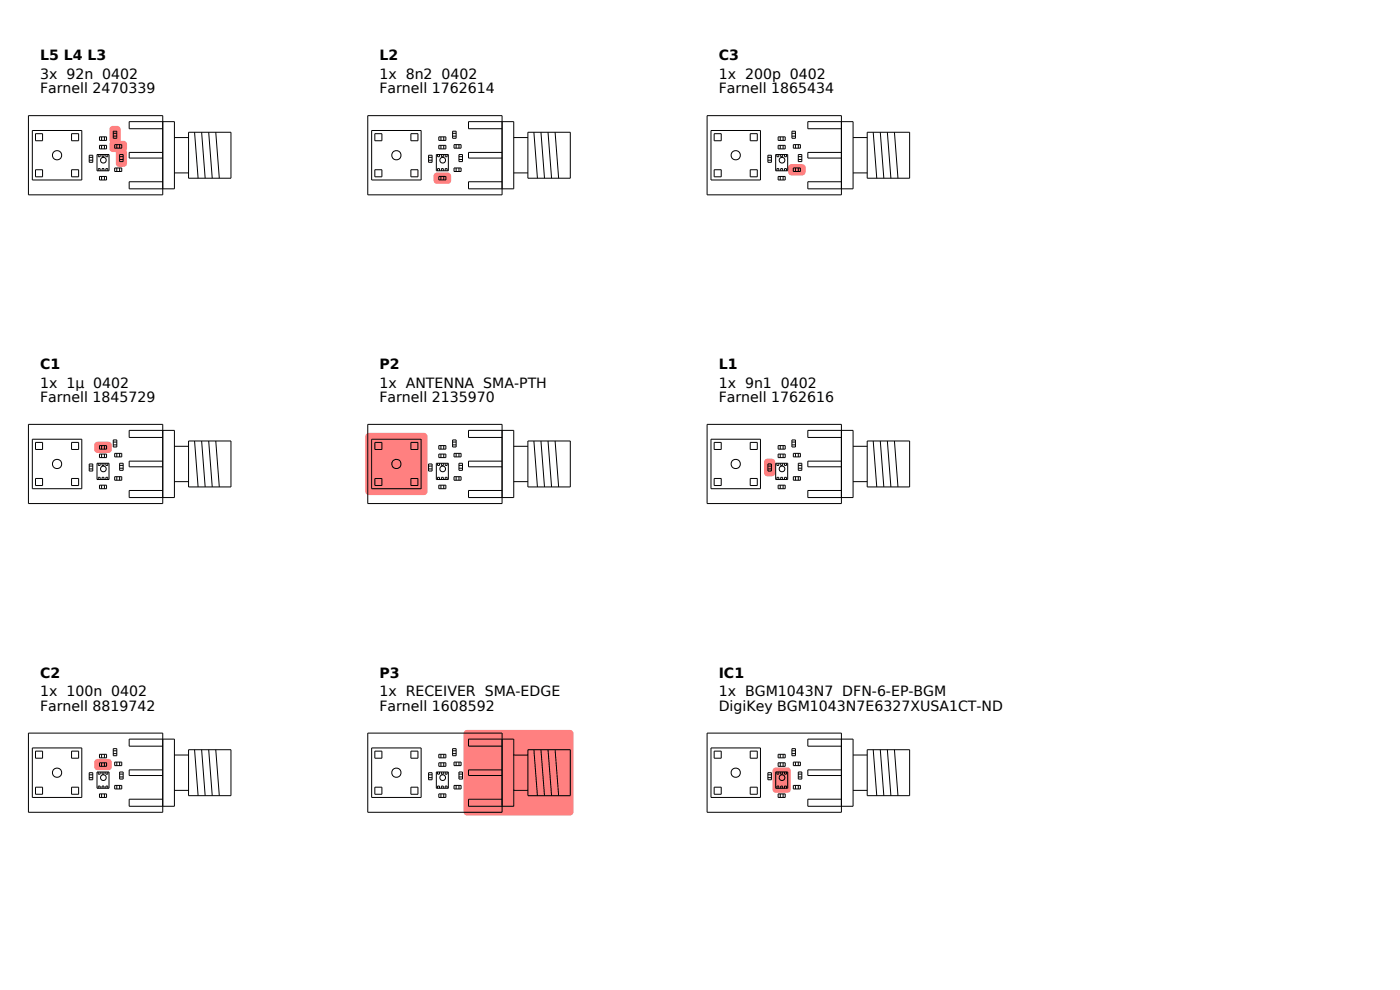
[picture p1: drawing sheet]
<svg xmlns="http://www.w3.org/2000/svg" width="297mm" height="210mm" viewBox="0 0 297 210" stroke-linecap="round" stroke-linejoin="round" font-family="sans-serif">
<g fill="#ff8080">
<path d="M23.4 26.9a1.58 1.58 0 0 1 2.1 .3l.1 2.5a.75 .75 0 0 1-.7 .8h-.9a.75 .75 0 0 1-.8-.8v-2.2z"/>
<path d="M23.4 30.1l.6-.2h2.2a.75 .75 0 0 1 .8 .7v.9a.75 .75 0 0 1-.8 .8h-2.2a.75 .75 0 0 1-.8-.8v-.9z"/>
<path d="M24.8 31.9a1.59 1.59 0 0 1 2.1 .2l.1 2.6a.75 .75 0 0 1-.8 .7h-.9a.75 .75 0 0 1-.7-.7v-2.3z"/>
</g>
<g fill="none" stroke="#000" stroke-width=".21">
<path d="M6 24.5h28.5v16.8h-28.5zM6.9 27.7h10.5v10.5h-10.5zM7.5 36h1.5v1.5h-1.5zM7.5 28.4h1.5v1.5h-1.5zM15.2 28.4h1.5v1.5h-1.5zM15.2 36h1.5v1.5h-1.5zM18.9 32.9h.8v1.5h-.8zM18.9 33.4h.8M18.9 34h.8M20.6 32.8h2.5v3.4h-2.5zM20.8 32.8v.4h.5v-.4M20.8 36.2v-.4h.5v.4"/>
<path d="M21.1 29h1.5v.8h-1.5zM21.1 30.8h1.5v.8h-1.5zM21.1 37.4h1.5v.8h-1.5zM21.6 29v.8M21.6 30.8v.8M21.6 37.4v.8M21.7 32.8v.4h.4v-.4M21.7 36.2v-.4h.4v.4M22.2 29v.8M22.2 30.8v.8M22.2 37.4v.8M22.5 32.8v.4h.4v-.4"/>
<path d="M22.5 36.2v-.4h.4v.4M24 27.8h.8v1.5h-.8zM24 28.3h.8M24 28.9h.8M24.3 35.6h1.5v.8h-1.5zM24.3 30.7h1.5v.7h-1.5zM24.8 30.7v.7M24.8 35.6v.8M25.4 30.7v.7M25.4 32.8h.7v1.5h-.7zM25.4 35.6v.8M25.4 33.2h.7"/>
<path d="M25.4 33.8h.7M34.5 27.3h-7.1v-1.5h9.6v14.3h-9.6v-1.5h7.1M34.5 32.3h-7.1v1.2h7.1M37 36.7h3M37 29.2h3M40 28.1h9v9.7h-9zM41.3 28.1l.7 9.7M42.8 28.1l.7 9.7M44.3 28.1l.7 9.7M45.8 28.1l.7 9.7"/>
<circle cx="12.1" cy="32.9" r=".98"/>
<circle cx="21.9" cy="34" r=".6"/>
</g>
<path d="M20.2 93.9l.5-.2h2.3a.75 .75 0 0 1 .7 .8v.9a.75 .75 0 0 1-.7 .7h-2.3a.75 .75 0 0 1-.7-.7v-.9z" fill="#ff8080"/>
<g fill="none" stroke="#000" stroke-width=".21">
<path d="M6 90h28.5v16.8h-28.5zM6.9 93.2h10.5v10.5h-10.5zM7.5 93.9h1.5v1.5h-1.5zM15.2 93.9h1.5v1.5h-1.5zM18.9 98.4h.8v1.5h-.8zM18.9 98.9h.8M18.9 99.5h.8M20.6 98.3h2.5v3.4h-2.5zM20.8 98.3v.4h.5v-.4M21.1 94.5h1.5v.8h-1.5zM21.1 96.3h1.5v.8h-1.5zM21.6 94.5v.8"/>
<path d="M21.6 96.3v.8M21.7 98.3v.4h.4v-.4M22.2 94.5v.8M22.2 96.3v.8M22.5 98.3v.4h.4v-.4M24 93.3h.8v1.5h-.8zM24 93.8h.8M24 94.4h.8M24.3 96.2h1.5v.7h-1.5zM24.8 96.2v.7M25.4 96.2v.7M25.4 98.3h.7v1.5h-.7z"/>
<path d="M25.4 98.7h.7M25.4 99.3h.7M34.5 92.8h-7.1v-1.5h9.6v14.3h-9.6v-1.5h7.1M34.5 97.8h-7.1v1.2h7.1M37 94.7h3M40 93.6h9v9.7h-9zM41.3 93.6l.7 9.7M42.8 93.6l.7 9.7M44.3 93.6l.7 9.7M45.8 93.6l.7 9.7M7.5 101.5h1.5v1.5h-1.5zM15.2 101.5h1.5v1.5h-1.5z"/>
<path d="M20.8 101.7v-.4h.5v.4M21.1 102.9h1.5v.8h-1.5zM21.6 102.9v.8M21.7 101.7v-.4h.4v.4M22.2 102.9v.8M22.5 101.7v-.4h.4v.4M24.3 101.1h1.5v.8h-1.5zM24.8 101.1v.8M25.4 101.1v.8M37 102.2h3"/>
<circle cx="12.1" cy="98.4" r=".98"/>
<circle cx="21.9" cy="99.5" r=".6"/>
</g>
<path d="M20.2 161.2l.5-.2h2.3a.75 .75 0 0 1 .7 .8v.9a.75 .75 0 0 1-.7 .7h-2.3a.75 .75 0 0 1-.7-.7v-.9z" fill="#ff8080"/>
<g fill="none" stroke="#000" stroke-width=".21">
<path d="M6 155.5h28.5v16.8h-28.5zM6.9 158.7h10.5v10.5h-10.5zM7.5 159.4h1.5v1.5h-1.5zM15.2 159.4h1.5v1.5h-1.5zM24 158.8h.8v1.5h-.8zM24 159.3h.8M24 159.9h.8M34.5 158.3h-7.1v-1.5h9.6v14.3h-9.6v-1.5h7.1M40 159.1h9v9.7h-9zM41.3 159.1l.7 9.7M42.8 159.1l.7 9.7M44.3 159.1l.7 9.7"/>
<path d="M45.8 159.1l.7 9.7M7.5 167h1.5v1.5h-1.5zM15.2 167h1.5v1.5h-1.5zM18.9 163.9h.8v1.5h-.8zM18.9 164.4h.8M18.9 165h.8M20.6 163.8h2.5v3.4h-2.5zM20.8 163.8v.4h.5v-.4M20.8 167.2v-.4h.5v.4M21.1 160h1.5v.8h-1.5zM21.1 161.8h1.5v.8h-1.5zM21.1 168.4h1.5v.8h-1.5z"/>
<path d="M21.6 160v.8M21.6 161.8v.8M21.6 168.4v.8M21.7 163.8v.4h.4v-.4M21.7 167.2v-.4h.4v.4M22.2 160v.8M22.2 161.8v.8M22.2 168.4v.8M22.5 163.8v.4h.4v-.4M22.5 167.2v-.4h.4v.4M24.3 166.6h1.5v.8h-1.5zM24.3 161.7h1.5v.7h-1.5z"/>
<path d="M24.8 161.7v.7M24.8 166.6v.8M25.4 161.7v.7M25.4 163.8h.7v1.5h-.7zM25.4 166.6v.8M25.4 164.2h.7M25.4 164.8h.7M34.5 163.3h-7.1v1.2h7.1M37 167.7h3M37 160.2h3"/>
<circle cx="12.1" cy="163.9" r=".98"/>
<circle cx="21.9" cy="165" r=".6"/>
</g>
<path d="M92.2 36.8l.5-.2h2.3a.75 .75 0 0 1 .7 .8v.9a.75 .75 0 0 1-.7 .7h-2.3a.75 .75 0 0 1-.7-.7v-.9z" fill="#ff8080"/>
<g fill="none" stroke="#000" stroke-width=".21">
<path d="M78 24.5h28.5v16.8h-28.5zM78.9 27.7h10.5v10.5h-10.5zM79.5 36h1.5v1.5h-1.5zM79.5 28.4h1.5v1.5h-1.5zM87.2 28.4h1.5v1.5h-1.5zM87.2 36h1.5v1.5h-1.5zM90.9 32.9h.8v1.5h-.8zM90.9 33.4h.8M90.9 34h.8M92.6 32.8h2.5v3.4h-2.5zM92.8 32.8v.4h.4v-.4M92.8 36.2v-.4h.4v.4"/>
<path d="M93.1 29h1.5v.8h-1.5zM93.1 30.8h1.5v.8h-1.5zM93.1 37.4h1.5v.8h-1.5zM93.6 29v.8M93.6 30.8v.8M93.6 37.4v.8M93.6 32.8v.4h.5v-.4M93.6 36.2v-.4h.5v.4M94.2 29v.8M94.2 30.8v.8M94.2 37.4v.8M94.5 32.8v.4h.4v-.4"/>
<path d="M94.5 36.2v-.4h.4v.4M96 27.8h.8v1.5h-.8zM96 28.3h.8M96 28.9h.8M96.3 35.6h1.5v.8h-1.5zM96.3 30.7h1.5v.7h-1.5zM96.8 30.7v.7M96.8 35.6v.8M97.4 30.7v.7M97.4 32.8h.7v1.5h-.7zM97.4 35.6v.8M97.4 33.2h.7"/>
<path d="M97.4 33.8h.7M106.5 27.3h-7.1v-1.5h9.6v14.3h-9.6v-1.5h7.1M106.5 32.3h-7.1v1.2h7.1M109 36.7h3M109 29.2h3M112 28.1h9v9.7h-9zM113.3 28.1l.7 9.7M114.8 28.1l.7 9.7M116.3 28.1l.7 9.7M117.8 28.1l.7 9.7"/>
<circle cx="84.1" cy="32.9" r=".98"/>
<circle cx="93.9" cy="34" r=".6"/>
</g>
<path d="M77.7 92.1l.6-.3h11.7a.75 .75 0 0 1 .7 .8v11.7a.75 .75 0 0 1-.7 .7h-11.7a.75 .75 0 0 1-.8-.7v-11.7z" fill="#ff8080"/>
<g fill="none" stroke="#000" stroke-width=".21">
<path d="M78 90h28.5v16.8h-28.5zM78.9 93.2h10.5v10.5h-10.5zM79.5 93.9h1.5v1.5h-1.5zM87.2 93.9h1.5v1.5h-1.5zM90.9 98.4h.8v1.5h-.8zM90.9 98.9h.8M90.9 99.5h.8M92.6 98.3h2.5v3.4h-2.5zM92.8 98.3v.4h.4v-.4M93.1 94.5h1.5v.8h-1.5zM93.1 96.3h1.5v.8h-1.5zM93.6 94.5v.8"/>
<path d="M93.6 96.3v.8M93.6 98.3v.4h.5v-.4M94.2 94.5v.8M94.2 96.3v.8M94.5 98.3v.4h.4v-.4M96 93.3h.8v1.5h-.8zM96 93.8h.8M96 94.4h.8M96.3 96.2h1.5v.7h-1.5zM96.8 96.2v.7M97.4 96.2v.7M97.4 98.3h.7v1.5h-.7z"/>
<path d="M97.4 98.7h.7M97.4 99.3h.7M106.5 92.8h-7.1v-1.5h9.6v14.3h-9.6v-1.5h7.1M106.5 97.8h-7.1v1.2h7.1M109 94.7h3M112 93.6h9v9.7h-9zM113.3 93.6l.7 9.7M114.8 93.6l.7 9.7M116.3 93.6l.7 9.7M117.8 93.6l.7 9.7M79.5 101.5h1.5v1.5h-1.5zM87.2 101.5h1.5v1.5h-1.5z"/>
<path d="M92.8 101.7v-.4h.4v.4M93.1 102.9h1.5v.8h-1.5zM93.6 102.9v.8M93.6 101.7v-.4h.5v.4M94.2 102.9v.8M94.5 101.7v-.4h.4v.4M96.3 101.1h1.5v.8h-1.5zM96.8 101.1v.8M97.4 101.1v.8M109 102.2h3"/>
<circle cx="84.1" cy="98.4" r=".98"/>
<circle cx="93.9" cy="99.5" r=".6"/>
</g>
<path d="M98.6 155.1l.5-.2h21.8a.75 .75 0 0 1 .8 .7v16.7a.75 .75 0 0 1-.8 .7h-21.8a.75 .75 0 0 1-.7-.7v-16.7z" fill="#ff8080"/>
<g fill="none" stroke="#000" stroke-width=".21">
<path d="M78 155.5h28.5v16.8h-28.5zM78.9 158.7h10.5v10.5h-10.5zM79.5 159.4h1.5v1.5h-1.5zM87.2 159.4h1.5v1.5h-1.5zM96 158.8h.8v1.5h-.8zM96 159.3h.8M96 159.9h.8M106.5 158.3h-7.1v-1.5h9.6v14.3h-9.6v-1.5h7.1M112 159.1h9v9.7h-9zM113.3 159.1l.7 9.7M114.8 159.1l.7 9.7M116.3 159.1l.7 9.7"/>
<path d="M117.8 159.1l.7 9.7M79.5 167h1.5v1.5h-1.5zM87.2 167h1.5v1.5h-1.5zM90.9 163.9h.8v1.5h-.8zM90.9 164.4h.8M90.9 165h.8M92.6 163.8h2.5v3.4h-2.5zM92.8 163.8v.4h.4v-.4M92.8 167.2v-.4h.4v.4M93.1 160h1.5v.8h-1.5zM93.1 161.8h1.5v.8h-1.5zM93.1 168.4h1.5v.8h-1.5z"/>
<path d="M93.6 160v.8M93.6 161.8v.8M93.6 168.4v.8M93.6 163.8v.4h.5v-.4M93.6 167.2v-.4h.5v.4M94.2 160v.8M94.2 161.8v.8M94.2 168.4v.8M94.5 163.8v.4h.4v-.4M94.5 167.2v-.4h.4v.4M96.3 166.6h1.5v.8h-1.5zM96.3 161.7h1.5v.7h-1.5z"/>
<path d="M96.8 161.7v.7M96.8 166.6v.8M97.4 161.7v.7M97.4 163.8h.7v1.5h-.7zM97.4 166.6v.8M97.4 164.2h.7M97.4 164.8h.7M106.5 163.3h-7.1v1.2h7.1M109 167.7h3M109 160.2h3"/>
<circle cx="84.1" cy="163.9" r=".98"/>
<circle cx="93.9" cy="165" r=".6"/>
</g>
<path d="M167.4 35l.5-.2h2.3a.75 .75 0 0 1 .7 .8v.9a.75 .75 0 0 1-.7 .7h-2.3a.75 .75 0 0 1-.7-.7v-.9z" fill="#ff8080"/>
<g fill="none" stroke="#000" stroke-width=".21">
<path d="M150 24.5h28.5v16.8h-28.5zM150.8 27.7h10.5v10.5h-10.5zM151.5 36h1.5v1.5h-1.5zM151.5 28.4h1.5v1.5h-1.5zM159.2 28.4h1.5v1.5h-1.5zM159.2 36h1.5v1.5h-1.5zM162.9 32.9h.8v1.5h-.8zM162.9 33.4h.8M162.9 34h.8M164.6 32.8h2.5v3.4h-2.5zM164.8 32.8v.4h.4v-.4M164.8 36.2v-.4h.4v.4"/>
<path d="M165.1 29h1.5v.8h-1.5zM165.1 30.8h1.5v.8h-1.5zM165.1 37.4h1.5v.8h-1.5zM165.5 29v.8M165.5 30.8v.8M165.5 37.4v.8M165.6 32.8v.4h.5v-.4M165.6 36.2v-.4h.5v.4M166.1 29v.8M166.1 30.8v.8M166.1 37.4v.8M166.5 32.8v.4h.4v-.4"/>
<path d="M166.5 36.2v-.4h.4v.4M168 27.8h.8v1.5h-.8zM168 28.3h.8M168 28.9h.8M168.3 35.6h1.5v.8h-1.5zM168.3 30.7h1.5v.7h-1.5zM168.8 30.7v.7M168.8 35.6v.8M169.4 30.7v.7M169.4 32.8h.7v1.5h-.7zM169.4 35.6v.8M169.4 33.2h.7"/>
<path d="M169.4 33.8h.7M178.5 27.3h-7.1v-1.5h9.6v14.3h-9.6v-1.5h7.1M178.5 32.3h-7.1v1.2h7.1M181 36.7h3M181 29.2h3M184 28.1h9v9.7h-9zM185.3 28.1l.7 9.7M186.8 28.1l.7 9.7M188.3 28.1l.7 9.7M189.8 28.1l.7 9.7"/>
<circle cx="156.1" cy="32.9" r=".98"/>
<circle cx="165.9" cy="34" r=".6"/>
</g>
<path d="M162.3 97.5a1.59 1.59 0 0 1 2.1 .3l.1 2.5a.75 .75 0 0 1-.8 .8h-.9a.75 .75 0 0 1-.7-.8v-2.2z" fill="#ff8080"/>
<g fill="none" stroke="#000" stroke-width=".21">
<path d="M150 90h28.5v16.8h-28.5zM150.8 93.2h10.5v10.5h-10.5zM151.5 93.9h1.5v1.5h-1.5zM159.2 93.9h1.5v1.5h-1.5zM162.9 98.4h.8v1.5h-.8zM162.9 98.9h.8M162.9 99.5h.8M164.6 98.3h2.5v3.4h-2.5zM164.8 98.3v.4h.4v-.4M165.1 94.5h1.5v.8h-1.5zM165.1 96.3h1.5v.8h-1.5zM165.5 94.5v.8"/>
<path d="M165.5 96.3v.8M165.6 98.3v.4h.5v-.4M166.1 94.5v.8M166.1 96.3v.8M166.5 98.3v.4h.4v-.4M168 93.3h.8v1.5h-.8zM168 93.8h.8M168 94.4h.8M168.3 96.2h1.5v.7h-1.5zM168.8 96.2v.7M169.4 96.2v.7M169.4 98.3h.7v1.5h-.7z"/>
<path d="M169.4 98.7h.7M169.4 99.3h.7M178.5 92.8h-7.1v-1.5h9.6v14.3h-9.6v-1.5h7.1M178.5 97.8h-7.1v1.2h7.1M181 94.7h3M184 93.6h9v9.7h-9zM185.3 93.6l.7 9.7M186.8 93.6l.7 9.7M188.3 93.6l.7 9.7M189.8 93.6l.7 9.7M151.5 101.5h1.5v1.5h-1.5zM159.2 101.5h1.5v1.5h-1.5z"/>
<path d="M164.8 101.7v-.4h.4v.4M165.1 102.9h1.5v.8h-1.5zM165.5 102.9v.8M165.6 101.7v-.4h.5v.4M166.1 102.9v.8M166.5 101.7v-.4h.4v.4M168.3 101.1h1.5v.8h-1.5zM168.8 101.1v.8M169.4 101.1v.8M181 102.2h3"/>
<circle cx="156.1" cy="98.4" r=".98"/>
<circle cx="165.9" cy="99.5" r=".6"/>
</g>
<path d="M164.1 163l.5-.2h2.4a.75 .75 0 0 1 .8 .8v3.9a.75 .75 0 0 1-.8 .7h-2.4a.75 .75 0 0 1-.7-.7v-3.9z" fill="#ff8080"/>
<g fill="none" stroke="#000" stroke-width=".21">
<path d="M150 155.5h28.5v16.8h-28.5zM150.8 158.7h10.5v10.5h-10.5zM151.5 159.4h1.5v1.5h-1.5zM159.2 159.4h1.5v1.5h-1.5zM168 158.8h.8v1.5h-.8zM168 159.3h.8M168 159.9h.8M178.5 158.3h-7.1v-1.5h9.6v14.3h-9.6v-1.5h7.1M184 159.1h9v9.7h-9zM185.3 159.1l.7 9.7M186.8 159.1l.7 9.7M188.3 159.1l.7 9.7"/>
<path d="M189.8 159.1l.7 9.7M151.5 167h1.5v1.5h-1.5zM159.2 167h1.5v1.5h-1.5zM162.9 163.9h.8v1.5h-.8zM162.9 164.4h.8M162.9 165h.8M164.6 163.8h2.5v3.4h-2.5zM164.8 163.8v.4h.4v-.4M164.8 167.2v-.4h.4v.4M165.1 160h1.5v.8h-1.5zM165.1 161.8h1.5v.8h-1.5zM165.1 168.4h1.5v.8h-1.5z"/>
<path d="M165.5 160v.8M165.5 161.8v.8M165.5 168.4v.8M165.6 163.8v.4h.5v-.4M165.6 167.2v-.4h.5v.4M166.1 160v.8M166.1 161.8v.8M166.1 168.4v.8M166.5 163.8v.4h.4v-.4M166.5 167.2v-.4h.4v.4M168.3 166.6h1.5v.8h-1.5zM168.3 161.7h1.5v.7h-1.5z"/>
<path d="M168.8 161.7v.7M168.8 166.6v.8M169.4 161.7v.7M169.4 163.8h.7v1.5h-.7zM169.4 166.6v.8M169.4 164.2h.7M169.4 164.8h.7M178.5 163.3h-7.1v1.2h7.1M181 167.7h3M181 160.2h3"/>
<circle cx="156.1" cy="163.9" r=".98"/>
<circle cx="165.9" cy="165" r=".6"/>
</g>
<g font-size="3">
<text x="8.5" y="12.7">L5 L4 L3</text>
<text x="8.5" y="16.7">3x 92n 0402</text>
<text x="80.5" y="12.7">L2</text>
<text x="80.5" y="16.7">1x 8n2 0402</text>
<text x="152.5" y="12.7">C3</text>
<text x="152.5" y="16.7">1x 200p 0402</text>
<text x="8.5" y="19.7">Farnell 2470339</text>
<text x="80.5" y="19.7">Farnell 1762614</text>
<text x="152.5" y="19.7">Farnell 1865434</text>
<text x="8.5" y="78.2">C1</text>
<text x="8.5" y="82.2">1x 1µ 0402</text>
<text x="80.5" y="78.2">P2</text>
<text x="80.5" y="82.2">1x ANTENNA SMA-PTH</text>
<text x="152.5" y="78.2">L1</text>
<text x="152.5" y="82.2">1x 9n1 0402</text>
<text x="8.5" y="85.2">Farnell 1845729</text>
<text x="80.5" y="85.2">Farnell 2135970</text>
<text x="152.5" y="85.2">Farnell 1762616</text>
<text x="8.5" y="143.7">C2</text>
<text x="80.5" y="143.7">P3</text>
<text x="152.5" y="143.7">IC1</text>
<text x="8.5" y="147.7">1x 100n 0402</text>
<text x="80.5" y="147.7">1x RECEIVER SMA-EDGE</text>
<text x="152.5" y="147.7">1x BGM1043N7 DFN-6-EP-BGM</text>
<text x="8.5" y="150.7">Farnell 8819742</text>
<text x="80.5" y="150.7">Farnell 1608592</text>
<text x="152.5" y="150.7">DigiKey BGM1043N7E6327XUSA1CT-ND</text>
</g>
</svg>
